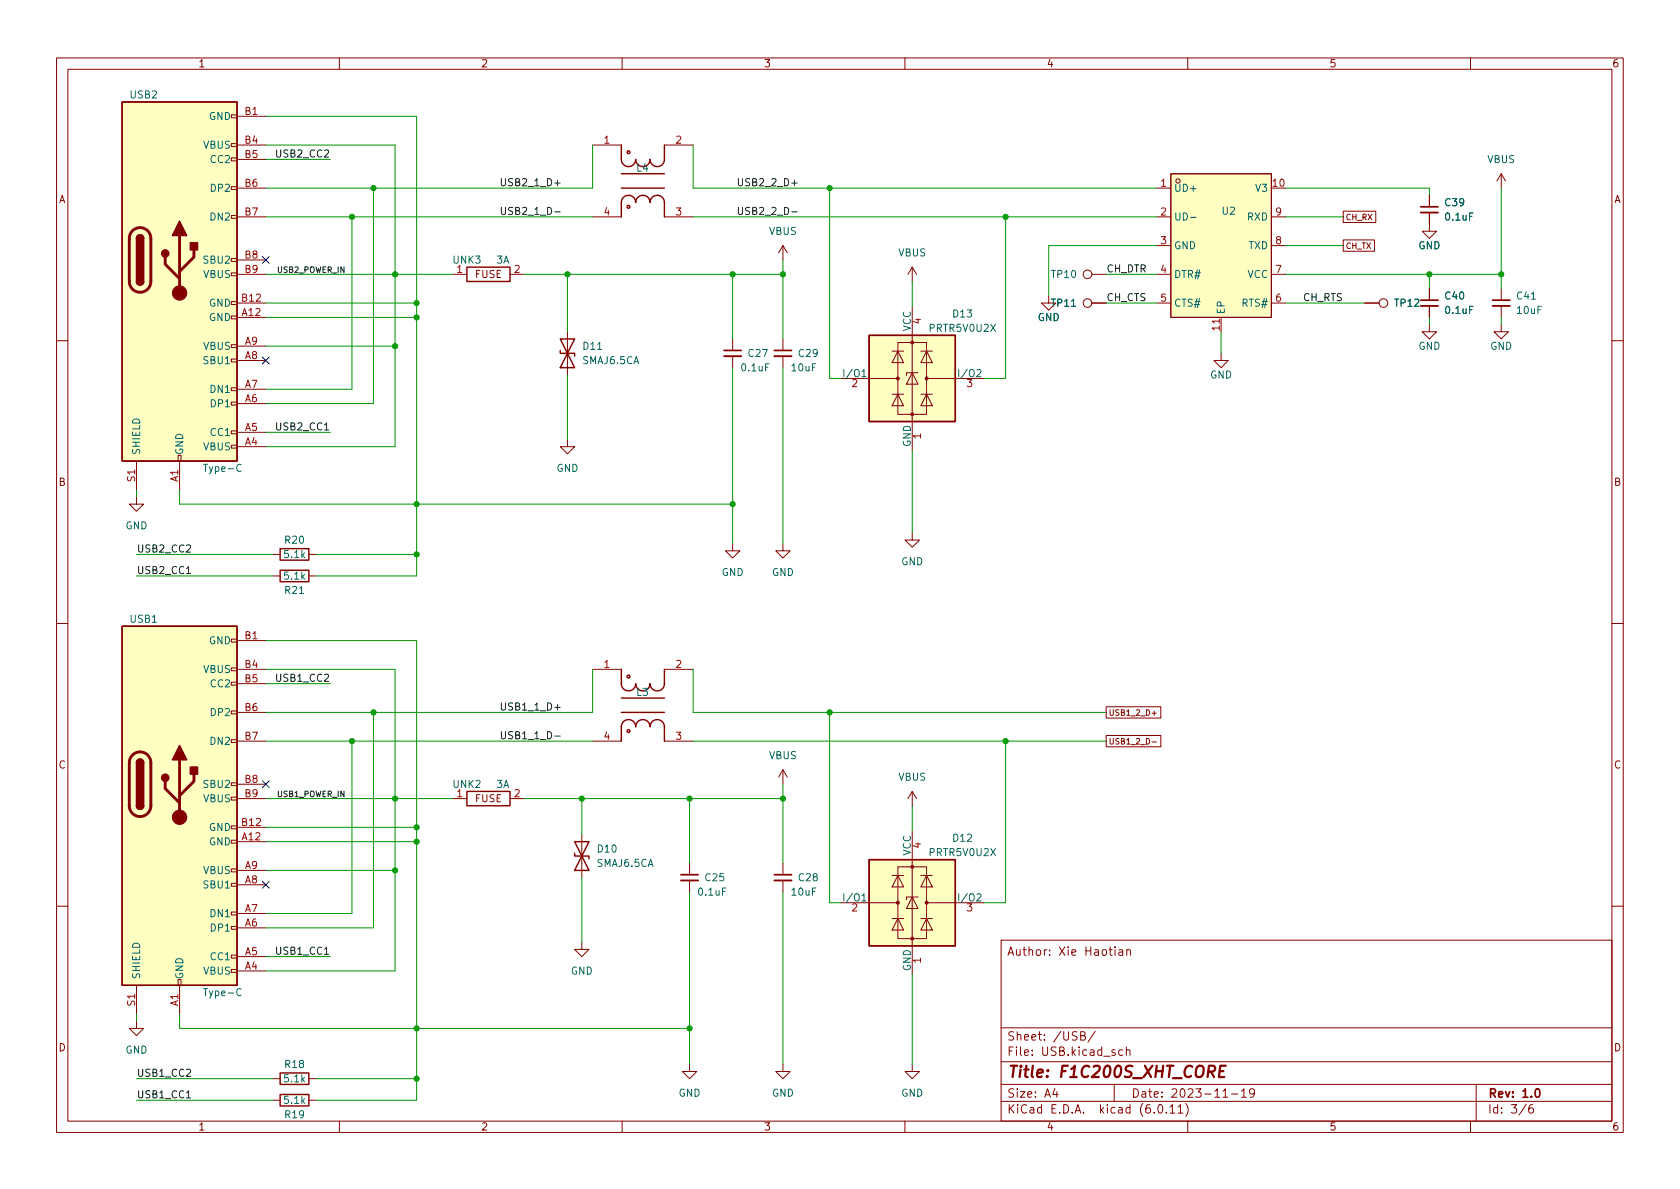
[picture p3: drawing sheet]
<svg xmlns="http://www.w3.org/2000/svg" width="297mm" height="210mm" viewBox="0 0 297 210" stroke-linecap="round" stroke-linejoin="round" font-family="sans-serif">
<g fill="none" stroke="#840000" stroke-width=".18">
<path d="M10 10.2h277v190.1h-277zM12 12.2h273v186.1h-273zM60 10.2v2M110 10.2v2M160 10.2v2M210 10.2v2M260 10.2v2M40.9 38.1h1v.5h-1zM40.9 33h1v.5h-1zM40.9 27.9h1v.5h-1zM40.9 25.4h1v.5h-1zM40.9 20.3h1v.5h-1z"/>
<path d="M41.9 20.6h5.1M41.9 25.6h5.1M41.9 28.2h5.1M41.9 33.3h5.1M41.9 38.3h5.1M104.8 25.6h5.1M104.8 38.3h5.1M117.5 25.6h5.1M117.5 38.3h5.1M204.5 33.3h2.5M204.5 38.3h2.5M207 30.7h17.8v25.4h-17.8z"/>
<path d="M224.8 33.3h2.5M224.8 38.3h2.5M237.5 37.3h5.8v2h-5.8zM252.7 37.6v3.3h1.3l-1.3 1.3-1.2-1.3h1.2M252.7 34.5v2.1M265.4 30.7l-.7 1.3M265.4 30.7v2.6M265.4 30.7l.8 1.3M40.9 55.9h1v.5h-1zM40.9 53.3h1v.5h-1zM40.9 48.3h1v.5h-1zM40.9 45.7h1v.5h-1z"/>
<path d="M41.9 53.6h5.1M41.9 48.5h5.1M41.9 56.1h5.1M41.9 46h5.1M80 48.5h2.5M90.2 48.5h2.5M100.3 58.7v7.6M129.5 59.9v2.1M138.4 43.4l-.7 1.3M138.4 43.4v2.6M138.4 59.9v2.1M138.4 43.4l.8 1.3"/>
<path d="M161.3 47.2v2.6M161.3 54.2v25.4M161.3 47.2l-.8 1.3M161.3 47.2l.8 1.3M185.4 52.3v1.3h1.3l-1.3 1.3-1.3-1.3h1.3M193 53.6h2.6M193 48.5h2.6M204.5 53.6h2.5M204.5 48.5h2.5M204.5 43.4h2.5M215.9 56.1v2.6M224.8 53.6h2.5"/>
<path d="M224.8 48.5h2.5M224.8 43.4h2.5M237.5 42.4h5.5v2h-5.5zM241.3 53.6h2.5M252.7 57.4v1.3h1.3l-1.3 1.2-1.2-1.2h1.2M252.7 51v2.1M252.7 54.1v2M265.4 57.4v1.3h1.3l-1.3 1.2-1.2-1.2h1.2M265.4 51v2.1M265.4 54.1v2M10 60.2h2M40.9 78.7h1v.5h-1z"/>
<path d="M40.9 76.2h1v.5h-1zM40.9 71.1h1v.5h-1zM40.9 68.6h1v.5h-1zM40.9 63.5h1v.5h-1zM40.9 61h1v.5h-1zM41.9 79h5.1M41.9 76.4h5.1M41.9 71.4h5.1M41.9 68.8h5.1M41.9 63.7h5.1M41.9 61.2h5.1M100.3 77.7v1.3h1.3l-1.3 1.3-1.2-1.3h1.2"/>
<path d="M129.5 63v2M138.4 63v2M148.6 66.9h10.1M157.7 69.7h2.1M157.7 62.1h2.1M158.7 60.6h5.1v12.7h-5.1zM158.7 69.7l1.1 2h-2.1zM158.7 62.1l1.1 2h-2.1zM161.3 65.9l1 2h-2zM162.3 65.9h-2v.5M162.8 69.7h2M162.8 62.1h2"/>
<path d="M163.8 69.7l1 2h-2zM163.8 62.1l1 2h-2zM163.8 66.9h10.2M215.9 62.5v1.2h1.3l-1.3 1.3-1.3-1.3h1.3M285 60.2h2M24.1 87.9v1.2h1.3l-1.3 1.3-1.2-1.3h1.2M24.1 81.5v5.1M31.5 80.5h.5v1h-.5zM31.7 81.5v5.1M48.3 98h1.2M54.6 98h1.3M129.5 96.1v1.3h1.3l-1.3 1.3-1.2-1.3h1.2"/>
<path d="M138.4 96.1v1.3h1.3l-1.3 1.3-1.2-1.3h1.2M161.3 94.2v1.3h1.3l-1.3 1.3-1.3-1.3h1.3M10 110.2h2M40.9 118.1h1v.5h-1zM40.9 113h1v.5h-1zM41.9 113.3h5.1M41.9 118.4h5.1M48.3 101.8h1.2M54.6 101.8h1.3M104.8 118.4h5.1M117.5 118.4h5.1M285 110.2h2"/>
<path d="M40.9 138.4h1v.5h-1zM40.9 130.8h1v.5h-1zM40.9 125.7h1v.5h-1zM40.9 120.6h1v.6h-1zM41.9 120.9h5.1M41.9 126h5.1M41.9 131.1h5.1M41.9 138.7h5.1M104.8 131.1h5.1M117.5 131.1h5.1M138.4 136.1v2.6M138.4 136.1l-.7 1.3"/>
<path d="M138.4 136.1l.8 1.3M161.3 139.9v2.6M161.3 139.9l-.8 1.3M161.3 139.9l.8 1.3M195.6 130.1h9.6v2h-9.6zM195.6 125h9.6v2h-9.6zM203.7 131.2h.8M203.7 126.1h.8M40.9 156.2h1v.5h-1zM40.9 153.7h1v.5h-1zM40.9 148.6h1v.5h-1zM40.9 146h1v.6h-1z"/>
<path d="M40.9 141h1v.5h-1zM41.9 141.2h5.1M41.9 148.8h5.1M41.9 156.5h5.1M41.9 153.9h5.1M41.9 146.3h5.1M80 141.2h2.5M90.2 141.2h2.5M102.9 147.6v7.6M121.9 152.6v2.1M121.9 155.7v2M138.4 152.6v2.1"/>
<path d="M138.4 155.7v2M148.6 159.6h10.1M157.7 154.8h2.1M158.7 153.3h5.1v12.7h-5.1zM158.7 154.8l1.1 2h-2.1zM161.3 158.6l1 2h-2zM161.3 146.9v25.4M162.3 158.6h-2v.5M162.8 154.8h2M163.8 154.8l1 2h-2zM163.8 159.6h10.2M10 160.2h2"/>
<path d="M24.1 174.2v5.1M31.5 173.2h.5v1h-.5zM31.7 174.2v5.1M40.9 171.4h1v.6h-1zM40.9 168.9h1v.5h-1zM40.9 163.8h1v.5h-1zM40.9 161.3h1v.5h-1zM41.9 171.7h5.1M41.9 169.2h5.1M41.9 164.1h5.1M41.9 161.5h5.1M102.9 166.6v1.3h1.2l-1.2 1.3-1.3-1.3h1.3"/>
<path d="M157.7 162.4h2.1M158.7 162.4l1.1 2.1h-2.1zM162.8 162.4h2M163.8 162.4l1 2.1h-2zM177 166.3h108v32h-108zM185.6 168.8v.1M185.6 168v.1M199.2 168.1l.2-.2 .4 .1 .1 .9M285 160.2h2M24.1 180.6v1.3h1.3l-1.3 1.2-1.2-1.2h1.2M48.3 190.7h1.2M48.3 194.6h1.2"/>
<path d="M54.6 190.7h1.3M54.6 194.6h1.3M60 198.3v2M110 198.3v2M121.9 188.2v1.3h1.3l-1.3 1.2-1.3-1.2h1.3M138.4 188.2v1.3h1.3l-1.3 1.2-1.2-1.2h1.2M160 198.3v2M161.3 188.2v1.3h1.3l-1.3 1.2-1.3-1.2h1.3M177 194.8h108M177 191.8h108M177 187.8h108M177 181.8h108"/>
<path d="M182.5 186.5v.1M182.5 185.7v.1M184.6 183.8v.1M184.6 183v.1M193.6 182.4l-1.2 1.9M197 191.8v3M199.1 185.8l.3-.2 .3 .1 .1 .9M199.1 185.1v1.5M209.6 195.1a1.72 1.72 0 0 1 0 2.3M210 198.3v2M217.7 193.5h1.2M219.5 193l.4-.5v1.5"/>
<path d="M219.5 194h.9M221.8 193.2l-.3 .3-.4-.1-.2-.2 .2-.6 .4-.1 .2 .2a.99 .99 0 0 1-.3 1.3h-.3M260 198.3v2M261 191.8v6.5M271 195.3a.6 .6 0 0 0-.7 .7v.5l.1 .3h.5l.2-.1 .1-.5-.2-.2-.4-.1-.3 .3"/>
<circle cx="208.3" cy="32" r=".38"/>
<circle cx="192.3" cy="53.6" r=".76"/>
<circle cx="192.3" cy="48.5" r=".76"/>
<circle cx="244.6" cy="53.6" r=".76"/>
</g>
<path d="M251.2 37.6h3.1M251.2 54.1h3.1M263.9 54.1h3.1M128 63h3.1M136.9 63h3.1M120.4 155.7h3M136.9 155.7h3.1" fill="none" stroke="#840000" stroke-width=".33"/>
<path d="M251.2 36.6h3.1M251.2 53.1h3.1M263.9 53.1h3.1M128 62h3.1M136.9 62h3.1M120.4 154.7h3M136.9 154.7h3.1" fill="none" stroke="#840000" stroke-width=".3"/>
<g fill="none" stroke="#840000" stroke-width=".25">
<path d="M21.6 18h20.3v63.5h-20.3zM109.9 25.6v2.6a1.27 1.27 0 0 0 1.2 1.3 1.27 1.27 0 0 0 1.3-1.3 1.27 1.27 0 0 0 1.3 1.3 1.27 1.27 0 0 0 1.2-1.3 1.27 1.27 0 0 0 1.3 1.3 1.27 1.27 0 0 0 1.3-1.3v-2.6M109.9 38.3v-2.5a1.27 1.27 0 0 1 1.2-1.3 1.27 1.27 0 0 1 1.3 1.3 1.27 1.27 0 0 1 1.3-1.3 1.27 1.27 0 0 1 1.2 1.3 1.27 1.27 0 0 1 1.3-1.3 1.27 1.27 0 0 1 1.3 1.3v2.5M109.9 33.3h7.6M109.9 30.7h7.6M24.1 49.8a.64 .64 0 0 0 .7 .6 .64 .64 0 0 0 .6-.6M24.1 42.2a.64 .64 0 0 1 .7-.7 .64 .64 0 0 1 .6 .7M82.5 47.2h7.7v2.6h-7.7zM99.1 59.9h2.5l-2.5 5.1h2.5zM153.7 59.3h15.2v15.2h-15.2zM99.1 62v.5h2.5v.5M49.5 97h5.1v2.1h-5.1z"/>
<path d="M21.6 110.7h20.3v63.5h-20.3zM49.5 100.8h5.1v2.1h-5.1zM109.9 118.4v2.5a1.27 1.27 0 0 0 1.2 1.3 1.27 1.27 0 0 0 1.3-1.3 1.27 1.27 0 0 0 1.3 1.3 1.27 1.27 0 0 0 1.2-1.3 1.27 1.27 0 0 0 1.3 1.3 1.27 1.27 0 0 0 1.3-1.3v-2.5M24.1 134.9a.64 .64 0 0 1 .7-.7 .64 .64 0 0 1 .6 .7M82.5 139.9h7.7v2.6h-7.7zM109.9 128.5a1.27 1.27 0 0 1 1.2-1.3 1.27 1.27 0 0 1 1.3 1.3 1.27 1.27 0 0 1 1.3-1.3 1.27 1.27 0 0 1 1.2 1.3 1.27 1.27 0 0 1 1.3-1.3 1.27 1.27 0 0 1 1.3 1.3M109.9 128.5v2.6M109.9 126h7.6M109.9 123.4h7.6M117.5 128.5v2.6M24.1 142.5a.64 .64 0 0 0 .7 .6 .64 .64 0 0 0 .6-.6M101.6 150.9v.5h2.5v.5"/>
<path d="M101.6 148.8h2.5l-2.5 5.1h2.5zM153.7 152h15.2v15.3h-15.2zM49.5 189.7h5.1v2.1h-5.1zM49.5 193.5h5.1v2.1h-5.1z"/>
<circle cx="111.1" cy="36.6" r=".25"/>
<circle cx="111.1" cy="26.9" r=".25"/>
<circle cx="111.1" cy="119.6" r=".25"/>
<circle cx="111.1" cy="129.3" r=".25"/>
</g>
<g fill="none" stroke="#006464" stroke-width=".18">
<path d="M210.5 38.4h1M260.4 37.7h-.6v1.2M260.4 54.2h-.6v1.2M270.8 52.9h.7M105.7 61.8h.7M136 64.3h-.6v1.3M152.4 65.7l.4-.4v1.3M152.4 66.6h.7M172.7 65.5l.5-.2 .2 .4-.7 .9h.7M42.6 82.2a.6 .6 0 0 0-.8 .4 .6 .6 0 0 0 .6 .8l.2-.1M52.9 105h.8M128.3 157h-.6v1.3"/>
<path d="M152.4 158.4l.4-.4v1.3M152.4 159.3h.7M172.7 158.2l.5-.2 .2 .4-.7 .9h.7M42.6 174.9a.6 .6 0 0 0-.8 .5 .6 .6 0 0 0 .6 .7l.2-.1"/>
</g>
<g fill="#ffffc2" stroke="#ffffc2" stroke-width=".18">
<path d="M21.6 18h20.3v63.5h-20.3z"/>
<path d="M207 30.7h17.8v25.4h-17.8z"/>
<path d="M21.6 110.7h20.3v63.5h-20.3z"/>
<path d="M153.7 59.3h15.2v15.2h-15.2z"/>
<path d="M153.7 152h15.2v15.3h-15.2z"/>
</g>
<path d="M23.4 40.8a1.91 1.91 0 0 1 2.1-.4 1.91 1.91 0 0 1 1.2 1.8v7.6a1.91 1.91 0 0 1-1.9 1.9 1.91 1.91 0 0 1-1.9-1.9v-7.8l.1-.6zM29.2 45.5v1.2l2.5 2.6M31.7 41.7v10.1M34.3 44.2v1.3l-2.6 2.5M23.4 133.5a1.91 1.91 0 0 1 2.1-.4 1.91 1.91 0 0 1 1.2 1.8v7.6a1.91 1.91 0 0 1-1.9 1.9 1.91 1.91 0 0 1-1.9-1.9v-7.8l.1-.6zM29.2 138.2v1.2l2.5 2.6M31.7 134.4v10.1M34.3 136.9v1.3l-2.6 2.5" fill="none" stroke="#840000" stroke-width=".51"/>
<g fill="#840000" stroke="#840000" stroke-width=".25">
<path d="M24.1 49.8h1.3a.64 .64 0 0 1-.6 .6 .64 .64 0 0 1-.7-.6z"/>
<path d="M24.1 42.2h1.3v7.6h-1.3z"/>
<path d="M24.3 41.7a.64 .64 0 0 1 .7-.1 .64 .64 0 0 1 .4 .6h-1.3z"/>
<path d="M31.7 39.1l1.3 2.6h-2.5z"/>
<path d="M33.7 42.9h1.2v1.3h-1.2z"/>
<path d="M24.1 142.5h1.3a.64 .64 0 0 1-.6 .6 .64 .64 0 0 1-.7-.6z"/>
<path d="M24.1 134.9h1.3v7.6h-1.3z"/>
<path d="M24.3 134.4a.64 .64 0 0 1 .7-.1 .64 .64 0 0 1 .4 .6h-1.3z"/>
<path d="M31.7 131.8l1.3 2.6h-2.5z"/>
<path d="M33.7 135.6h1.2v1.3h-1.2z"/>
<circle cx="29.2" cy="44.8" r=".63"/>
<circle cx="29.2" cy="137.5" r=".63"/>
</g>
<g fill="#840000" stroke="#840000" stroke-width=".18">
<circle cx="31.7" cy="51.8" r="1.27"/>
<circle cx="31.7" cy="144.5" r="1.27"/>
<circle cx="158.7" cy="66.9" r=".25"/>
<circle cx="161.3" cy="73.3" r=".25"/>
<circle cx="161.3" cy="60.6" r=".25"/>
<circle cx="163.8" cy="66.9" r=".25"/>
<circle cx="158.7" cy="159.6" r=".25"/>
<circle cx="161.3" cy="166" r=".25"/>
<circle cx="161.3" cy="153.3" r=".25"/>
<circle cx="163.8" cy="159.6" r=".25"/>
</g>
<path d="M162.3 56.3v.8l-.9-.3M215.6 56.4v.8M150.8 67.2l.5-.1 .2 .4-.8 .9h.8M162.8 77.1h-1.3l.3 .3M171 67.1h.8l-.4 .5 .4 .1v.6l-.2 .1-.6-.1M150.8 159.9l.5-.1 .2 .4-.8 .9h.8M162.3 149v.8l-.9-.3M171 159.8h.8l-.4 .5 .4 .1v.6l-.2 .1-.6-.1M162.8 169.8h-1.3l.3 .4" fill="none" stroke="#a90000" stroke-width=".18"/>
<path d="M98.1 37.5h.9M98.1 32.4h.9M140 37.5h1M140 32.4h1M57.4 76h.7M33 101.4h.7M98.1 130.2h.9M98.1 125.1h.9M57.4 168.7h.7M33 194.1h.7" fill="none" stroke="#0f0f0f" stroke-width=".18"/>
<g fill="none" stroke="#009600" stroke-width=".18">
<path d="M47 20.6h26.7v81.2h-17.8M47 25.6h22.8v53.4h-22.8M47 38.3h57.8M47 28.2h11.4M62.2 38.3v30.5h-15.2M66 33.3v38.1h-19M104.8 25.6v7.7h-57.8M122.6 25.6v7.7h81.9M122.6 38.3h81.9M146.7 33.3v33.6h1.9M177.8 38.3v28.6h-3.8M227.3 38.3h10.2"/>
<path d="M227.3 33.3h25.4v1.2M265.4 33.3v17.7M47 56.1h26.7M47 48.5h33M47 53.6h26.7M92.7 48.5h45.7M100.3 48.5v10.2M129.5 48.5v11.4M138.4 46v13.9M161.3 49.8v4.4M195.6 48.5h8.9M195.6 53.6h8.9"/>
<path d="M204.5 43.4h-19.1v8.9M215.9 58.7v3.8M227.3 48.5h38.1M227.3 43.4h10.2M227.3 53.6h14M252.7 48.5v2.5M252.7 56.1v1.3M265.4 56.1v1.3M47 61.2h22.8M47 76.4h11.4M100.3 66.3v11.4M129.5 65v31.1"/>
<path d="M138.4 65v31.1M161.3 79.6v14.6M24.1 86.6v1.3M24.1 98h24.2M31.7 86.6v2.5h97.8M55.9 98h17.8M24.1 101.8h24.2M47 113.3h26.7v81.3h-17.8M47 118.4h22.8v53.3h-22.8M104.8 118.4v7.6h-57.8M122.6 118.4v7.6h73M47 131.1h57.8"/>
<path d="M47 120.9h11.4M62.2 131.1v30.4h-15.2M66 126v38.1h-19M122.6 131.1h73M138.4 138.7v13.9M146.7 126v33.6h1.9M177.8 131.1v28.5h-3.8M47 146.3h26.7M47 153.9h22.8M47 148.8h26.7M47 141.2h33M92.7 141.2h45.7"/>
<path d="M102.9 141.2v6.4M102.9 155.2v11.4M121.9 141.2v11.4M121.9 157.7v30.5M138.4 157.7v30.5M161.3 142.5v4.4M24.1 179.3v1.3M31.7 179.3v2.6h90.2M47 169.2h11.4M161.3 172.3v15.9M24.1 194.6h24.2M24.1 190.7h24.2"/>
<path d="M55.9 190.7h17.8"/>
</g>
<path d="M46.4 45.4l1.2 1.2M47.6 45.4l-1.2 1.2M46.4 63.1l1.2 1.3M47.6 63.1l-1.2 1.3M46.4 138.1l1.2 1.2M47.6 138.1l-1.2 1.2M46.4 155.8l1.2 1.3M47.6 155.8l-1.2 1.3" fill="none" stroke="#000084" stroke-width=".18"/>
<g fill="#009600" stroke="#009600" stroke-width=".18">
<circle cx="73.7" cy="190.7" r=".46"/>
<circle cx="73.7" cy="181.9" r=".46"/>
<circle cx="69.8" cy="153.9" r=".46"/>
<circle cx="102.9" cy="141.2" r=".46"/>
<circle cx="129.5" cy="89.1" r=".46"/>
<circle cx="129.5" cy="48.5" r=".46"/>
<circle cx="100.3" cy="48.5" r=".46"/>
<circle cx="138.4" cy="141.2" r=".46"/>
<circle cx="177.8" cy="131.1" r=".46"/>
<circle cx="146.7" cy="126" r=".46"/>
<circle cx="73.7" cy="56.1" r=".46"/>
<circle cx="73.7" cy="89.1" r=".46"/>
<circle cx="73.7" cy="98" r=".46"/>
<circle cx="62.2" cy="38.3" r=".46"/>
<circle cx="73.7" cy="53.6" r=".46"/>
<circle cx="69.8" cy="61.2" r=".46"/>
<circle cx="69.8" cy="48.5" r=".46"/>
<circle cx="66" cy="33.3" r=".46"/>
<circle cx="177.8" cy="38.3" r=".46"/>
<circle cx="138.4" cy="48.5" r=".46"/>
<circle cx="146.7" cy="33.3" r=".46"/>
<circle cx="73.7" cy="146.3" r=".46"/>
<circle cx="69.8" cy="141.2" r=".46"/>
<circle cx="73.7" cy="148.8" r=".46"/>
<circle cx="66" cy="126" r=".46"/>
<circle cx="62.2" cy="131.1" r=".46"/>
<circle cx="121.9" cy="141.2" r=".46"/>
<circle cx="121.9" cy="181.9" r=".46"/>
<circle cx="265.4" cy="48.5" r=".46"/>
<circle cx="252.7" cy="48.5" r=".46"/>
</g>
<g font-size="2.8" fill="#840000">
<text x="178" y="191.2">Title:</text>
<text x="187.3" y="191.2">F1C200S_XHT_CORE</text>
</g>
<g font-size="2.1" fill="#840000">
<text x="178" y="169.5">Author:</text>
<text x="187.2" y="169.5">Xie</text>
<text x="191.9" y="169.5">Haotian</text>
<text x="178" y="184.5">Sheet:</text>
<text x="186.2" y="184.5">/USB/</text>
<text x="178" y="187.2">File:</text>
<text x="184.4" y="187.2">USB.kicad_sch</text>
<text x="178" y="197.4">KiCad</text>
<text x="178" y="194.6">Size:</text>
<text x="184.7" y="194.6">A4</text>
<text x="185.7" y="197.4">E.D.A.</text>
<text x="194.6" y="197.4">kicad</text>
<text x="200" y="194.6">Date:</text>
<text x="201.8" y="197.4">(6.0.11)</text>
<text x="207" y="194.6">2023-11-19</text>
<text x="263" y="194.6">Rev:</text>
<text x="263" y="197.4">Id:</text>
<text x="267.1" y="197.4">3/6</text>
<text x="269.1" y="194.6">1.0</text>
</g>
<g font-size="1.8" fill="#006464">
<text x="22.8" y="17.8">USB2</text>
<text x="36.9" y="21.6">GND</text>
<text x="35.8" y="26.7">VBUS</text>
<text x="37" y="29.2">CC2</text>
<text x="262.9" y="29.2">VBUS</text>
<text x="37" y="34.3">DP2</text>
<text x="112.4" y="30.7">L4</text>
<text x="207.5" y="34.3">UD+</text>
<text x="221.8" y="34.3">V3</text>
<text x="36.9" y="39.4">DN2</text>
<text x="135.9" y="41.9">VBUS</text>
<text x="207.5" y="39.4">UD-</text>
<text x="215.9" y="38.3">U2</text>
<text x="220.4" y="39.4">RXD</text>
<text x="255.3" y="36.8">C39</text>
<text x="255.3" y="39.4">0.1uF</text>
<text x="35.7" y="47">SBU2</text>
<text x="79.9" y="47">UNK3</text>
<text x="87.7" y="47">3A</text>
<text x="158.8" y="45.7">VBUS</text>
<text x="207.5" y="44.5">GND</text>
<text x="220.7" y="44.5">TXD</text>
<text x="250.7" y="44.5">GND</text>
<text x="35.8" y="49.5">VBUS</text>
<text x="185.7" y="49.5">TP10</text>
<text x="207.5" y="49.5">DTR#</text>
<text x="220.5" y="49.5">VCC</text>
<text x="255.3" y="53.3">C40</text>
<text x="268" y="53.3">C41</text>
<text x="36.9" y="57.2">GND</text>
<text x="36.9" y="54.6">GND</text>
<text x="161" y="58.7" transform="rotate(-90 161 58.7)">VCC</text>
<text x="164.1" y="59.1">PRTR5V0U2X</text>
<text x="168.3" y="56.5">D13</text>
<text x="183.4" y="57.2">GND</text>
<text x="185.7" y="54.6">TP11</text>
<text x="207.5" y="54.6">CTS#</text>
<text x="216.9" y="55.6" transform="rotate(-90 216.9 55.6)">EP</text>
<text x="219.4" y="54.6">RTS#</text>
<text x="246.4" y="54.6">TP12</text>
<text x="255.3" y="55.9">0.1uF</text>
<text x="268" y="55.9">10uF</text>
<text x="35.7" y="64.8">SBU1</text>
<text x="35.8" y="62.2">VBUS</text>
<text x="102.9" y="62.2">D11</text>
<text x="102.9" y="64.8">SMAJ6.5CA</text>
<text x="132.1" y="63.5">C27</text>
<text x="141" y="63.5">C29</text>
<text x="250.7" y="62.2">GND</text>
<text x="263.4" y="62.2">GND</text>
<text x="36.9" y="69.9">DN1</text>
<text x="130.8" y="66">0.1uF</text>
<text x="139.7" y="66">10uF</text>
<text x="148.8" y="66.7">I/O1</text>
<text x="169.1" y="66.7">I/O2</text>
<text x="213.9" y="67.3">GND</text>
<text x="37" y="77.5">CC1</text>
<text x="37" y="72.4">DP1</text>
<text x="25.2" y="80.5" transform="rotate(-90 25.2 80.5)">SHIELD</text>
<text x="32.8" y="80.5" transform="rotate(-90 32.8 80.5)">GND</text>
<text x="35.8" y="83.8">Type-C</text>
<text x="35.8" y="80">VBUS</text>
<text x="98.3" y="83.8">GND</text>
<text x="161" y="79.1" transform="rotate(-90 161 79.1)">GND</text>
<text x="22.1" y="94">GND</text>
<text x="50" y="99.1">5.1k</text>
<text x="50.1" y="96.5">R20</text>
<text x="159.3" y="100.3">GND</text>
<text x="50" y="102.9">5.1k</text>
<text x="50.1" y="105.4">R21</text>
<text x="127.5" y="102.2">GND</text>
<text x="136.4" y="102.2">GND</text>
<text x="22.8" y="110.5">USB1</text>
<text x="35.8" y="119.4">VBUS</text>
<text x="36.9" y="114.3">GND</text>
<text x="37" y="121.9">CC2</text>
<text x="112.4" y="123.4">L3</text>
<text x="37" y="127">DP2</text>
<text x="36.9" y="132.1">DN2</text>
<text x="135.9" y="134.6">VBUS</text>
<text x="35.7" y="139.7">SBU2</text>
<text x="35.8" y="142.2">VBUS</text>
<text x="79.9" y="139.7">UNK2</text>
<text x="87.7" y="139.7">3A</text>
<text x="158.8" y="138.4">VBUS</text>
<text x="36.9" y="149.9">GND</text>
<text x="36.9" y="147.3">GND</text>
<text x="168.3" y="149.2">D12</text>
<text x="35.8" y="154.9">VBUS</text>
<text x="105.4" y="151.1">D10</text>
<text x="105.4" y="153.7">SMAJ6.5CA</text>
<text x="161" y="151.4" transform="rotate(-90 161 151.4)">VCC</text>
<text x="164.1" y="151.8">PRTR5V0U2X</text>
<text x="35.7" y="157.5">SBU1</text>
<text x="123.2" y="158.8">0.1uF</text>
<text x="124.5" y="156.2">C25</text>
<text x="139.7" y="158.8">10uF</text>
<text x="141" y="156.2">C28</text>
<text x="148.8" y="159.4">I/O1</text>
<text x="169.1" y="159.4">I/O2</text>
<text x="36.9" y="162.6">DN1</text>
<text x="37" y="165.1">DP1</text>
<text x="25.2" y="173.2" transform="rotate(-90 25.2 173.2)">SHIELD</text>
<text x="32.8" y="173.2" transform="rotate(-90 32.8 173.2)">GND</text>
<text x="35.8" y="172.7">VBUS</text>
<text x="37" y="170.2">CC1</text>
<text x="100.9" y="172.7">GND</text>
<text x="161" y="171.8" transform="rotate(-90 161 171.8)">GND</text>
<text x="35.8" y="176.5">Type-C</text>
<text x="22.1" y="186.7">GND</text>
<text x="50" y="191.8">5.1k</text>
<text x="50.1" y="189.2">R18</text>
<text x="50" y="195.6">5.1k</text>
<text x="119.9" y="194.3">GND</text>
<text x="136.4" y="194.3">GND</text>
<text x="159.3" y="194.3">GND</text>
<text x="50.1" y="198.1">R19</text>
</g>
<g font-size="1.8" fill="#840000">
<text x="35" y="12.3">1</text>
<text x="85" y="12.3">2</text>
<text x="135" y="12.3">3</text>
<text x="185" y="12.3">4</text>
<text x="235" y="12.3">5</text>
<text x="285" y="12.3">6</text>
<text x="10.4" y="36.3">A</text>
<text x="285.4" y="36.3">A</text>
<text x="83.9" y="49.5">FUSE</text>
<text x="10.3" y="86.3">B</text>
<text x="285.3" y="86.3">B</text>
<text x="10.3" y="136.3">C</text>
<text x="285.3" y="136.3">C</text>
<text x="83.9" y="142.2">FUSE</text>
<text x="10.3" y="186.3">D</text>
<text x="285.3" y="186.3">D</text>
<text x="35" y="200.3">1</text>
<text x="85" y="200.3">2</text>
<text x="135" y="200.3">3</text>
<text x="185" y="200.3">4</text>
<text x="235" y="200.3">5</text>
<text x="285" y="200.3">6</text>
</g>
<g font-size="1.8" fill="#a90000">
<text x="43.1" y="20.3">B1</text>
<text x="43.1" y="25.4">B4</text>
<text x="43.1" y="27.9">B5</text>
<text x="106.6" y="25.4">1</text>
<text x="119.3" y="25.4">2</text>
<text x="43.1" y="33">B6</text>
<text x="205.1" y="33">1</text>
<text x="224.8" y="33">10</text>
<text x="43.1" y="38.1">B7</text>
<text x="106.6" y="38.1">4</text>
<text x="119.3" y="38.1">3</text>
<text x="205.1" y="38.1">2</text>
<text x="225.4" y="38.1">9</text>
<text x="43.1" y="45.7">B8</text>
<text x="205.1" y="43.2">3</text>
<text x="225.4" y="43.2">8</text>
<text x="42.5" y="53.3">B12</text>
<text x="43.1" y="48.3">B9</text>
<text x="80.6" y="48.3">1</text>
<text x="90.8" y="48.3">2</text>
<text x="205.1" y="48.3">4</text>
<text x="205.1" y="53.3">5</text>
<text x="225.4" y="53.3">6</text>
<text x="225.4" y="48.3">7</text>
<text x="42.6" y="55.9">A12</text>
<text x="163.6" y="57.4" transform="rotate(-90 163.6 57.4)">4</text>
<text x="215.6" y="58.7" transform="rotate(-90 215.6 58.7)">11</text>
<text x="43.2" y="63.5">A8</text>
<text x="43.2" y="61">A9</text>
<text x="43.2" y="71.1">A6</text>
<text x="43.2" y="68.6">A7</text>
<text x="43.2" y="76.2">A5</text>
<text x="163.6" y="77.8" transform="rotate(-90 163.6 77.8)">1</text>
<text x="43.2" y="78.7">A4</text>
<text x="23.9" y="85.4" transform="rotate(-90 23.9 85.4)">S1</text>
<text x="31.5" y="85.3" transform="rotate(-90 31.5 85.3)">A1</text>
<text x="43.1" y="113">B1</text>
<text x="43.1" y="118.1">B4</text>
<text x="106.6" y="118.1">1</text>
<text x="119.3" y="118.1">2</text>
<text x="43.1" y="120.6">B5</text>
<text x="43.1" y="125.7">B6</text>
<text x="43.1" y="130.8">B7</text>
<text x="106.6" y="130.8">4</text>
<text x="119.3" y="130.8">3</text>
<text x="43.1" y="138.4">B8</text>
<text x="43.1" y="141">B9</text>
<text x="80.6" y="141">1</text>
<text x="90.8" y="141">2</text>
<text x="42.5" y="146">B12</text>
<text x="42.6" y="148.6">A12</text>
<text x="43.2" y="153.7">A9</text>
<text x="163.6" y="150.2" transform="rotate(-90 163.6 150.2)">4</text>
<text x="43.2" y="161.3">A7</text>
<text x="43.2" y="156.2">A8</text>
<text x="43.2" y="163.8">A6</text>
<text x="43.2" y="171.4">A4</text>
<text x="43.2" y="168.9">A5</text>
<text x="163.6" y="170.5" transform="rotate(-90 163.6 170.5)">1</text>
<text x="23.9" y="178.1" transform="rotate(-90 23.9 178.1)">S1</text>
<text x="31.5" y="178" transform="rotate(-90 31.5 178)">A1</text>
</g>
<g font-size="1.8" fill="#0f0f0f">
<text x="48.5" y="27.8">USB2_CC2</text>
<text x="88.3" y="32.9">USB2_1_D+</text>
<text x="130.2" y="32.9">USB2_2_D+</text>
<text x="88.3" y="38">USB2_1_D-</text>
<text x="130.2" y="38">USB2_2_D-</text>
<text x="195.6" y="53.2">CH_CTS</text>
<text x="195.6" y="48.2">CH_DTR</text>
<text x="230.3" y="53.2">CH_RTS</text>
<text x="48.5" y="76.1">USB2_CC1</text>
<text x="24.1" y="101.5">USB2_CC1</text>
<text x="24.1" y="97.7">USB2_CC2</text>
<text x="48.5" y="120.5">USB1_CC2</text>
<text x="88.3" y="125.6">USB1_1_D+</text>
<text x="88.3" y="130.7">USB1_1_D-</text>
<text x="48.5" y="168.8">USB1_CC1</text>
<text x="24.1" y="190.4">USB1_CC2</text>
<text x="24.1" y="194.2">USB1_CC1</text>
</g>
<g font-size="1.4" fill="#840000">
<text x="237.9" y="39.2">CH_RX</text>
<text x="237.9" y="44.3">CH_TX</text>
<text x="196" y="131.9">USB1_2_D-</text>
<text x="196" y="126.9">USB1_2_D+</text>
</g>
<g font-size="1.4" fill="#0f0f0f">
<text x="48.9" y="48.2">USB2_POWER_IN</text>
<text x="48.9" y="140.9">USB1_POWER_IN</text>
</g>
</svg>
